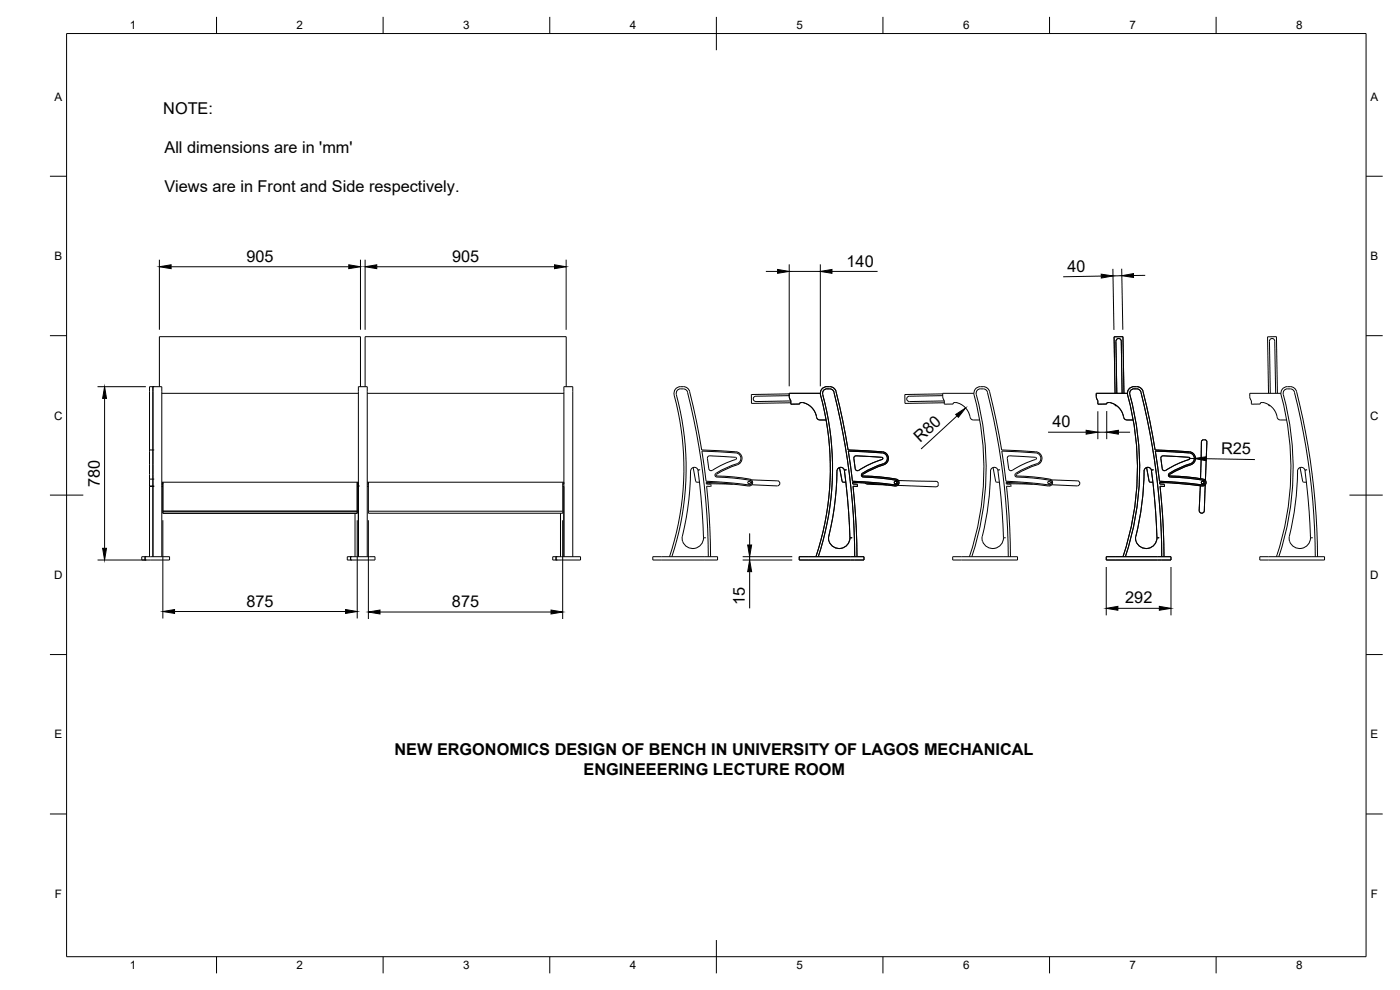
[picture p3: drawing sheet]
<svg xmlns="http://www.w3.org/2000/svg" width="420mm" height="297mm" viewBox="0 0 420 297" stroke-linecap="round" stroke-linejoin="round" font-family="sans-serif">
<!-- layer: Visible -->
<g fill="none" stroke="#000" stroke-width=".3">
<path d="M45.9 117.5v17.5M45.9 116v1.5M45.9 117.5v49.5v-21M45.9 116h.1M47.8 116v-15h60.4v15M48.6 118h58.9M109.6 116v-15h60.3v15M110.2 118h59M202.3 118.5a83.4 83.4 0 0 1-1.4 48.5M203 118.4a84.4 84.4 0 0 1-1.4 48.6M204.3 116l1.6 .2 .9 .9 2.2 9.1 1.6 8.8 10.2 .5a2.1 2.1 0 0 1 1.9 2.3 2.1 2.1 0 0 1-2.2 1.9l-2.4 1-3 1.5-.2 .4 .3 .2M204.3 116.7l1.4 .2 .7 .8"/>
<path d="M204.3 116a2 2 0 0 0-2 2.5M204.3 116.7a1.34 1.34 0 0 0-1.3 1.7M206.3 117.7a206.1 206.1 0 0 1 6.3 49.3M226.9 118.9a.79 .79 0 0 0-.8 .8 .79 .79 0 0 0 .8 .8M236.9 118.7l-10.1 .2M236.9 118.2l-11.4 .2v2.6l11.8-.2M246.2 118h-9.3v1.3l.5 .9M246.9 118.4a84.4 84.4 0 0 1-1.3 48.6M250.3 117.7a206.1 206.1 0 0 1 6.2 49.3M250.3 117.7a1.74 1.74 0 0 0-2-1.2 1.74 1.74 0 0 0-1.4 1.9M250.9 117.5l2 8.7 1.6 8.8 10.3 .5a2.1 2.1 0 0 1 1.8 2.3 2.1 2.1 0 0 1-2.2 1.9l-3.1 1.3-2.2 1.3M250.9 117.5a2.41 2.41 0 0 0-2.8-1.6 2.41 2.41 0 0 0-1.8 2.6 83.5 83.5 0 0 1-1.4 48.5"/>
<path d="M282.9 118.7l-10 .2a.79 .79 0 0 0-.8 .8 .79 .79 0 0 0 .8 .8l10.5-.2M282.9 118.2l-11.4 .2 .1 2.6 11.8-.2M292.2 118h-9.3l.1 1.3 .4 .9M295 116a2.12 2.12 0 0 0-2.7 2.5 83.5 83.5 0 0 1-1.4 48.5M295 116.7a1.49 1.49 0 0 0-2 1.7 84.2 84.2 0 0 1-1.3 48.6M295.1 116l1.2 .4 .7 1.1 2 8.7 1.6 8.8 10.3 .5a2.01 2.01 0 0 1 1.8 1.8 2.01 2.01 0 0 1-1.4 2.2l-4.7 1.9-1.5 .9-.2 .3 .3 .2M295.1 116.7l.9 .4 .4 .6M296.3 117.7a204.7 204.7 0 0 1 6.3 49.3M334.6 118l-.3-16.9 2.7-.1 .3 17M334.9 102.4l.3 15.6M334.9 102.4a.79 .79 0 0 1 .8-.8 .79 .79 0 0 1 .8 .8l.3 15.6M338.3 118h-9.3v1.3l.5 .9"/>
<path d="M342.4 117.7a206.1 206.1 0 0 1 6.3 49.3M342.4 117.7a1.72 1.72 0 0 0-2-1.1 1.72 1.72 0 0 0-1.3 1.8 84.2 84.2 0 0 1-1.4 48.6M343 117.5l2.1 8.7 1.6 8.8 10.2 .5a2.1 2.1 0 0 1 1.9 2.3 2.1 2.1 0 0 1-2.2 1.9l-2.4 1-3 1.5-.2 .4 .2 .2M343.1 117.5a2.4 2.4 0 0 0-2.8-1.6 2.4 2.4 0 0 0-1.9 2.6 83.5 83.5 0 0 1-1.4 48.5M380.7 118l-.3-16.9 2.7-.1 .3 17M381 102.4l.2 15.6M381 102.4a.79 .79 0 0 1 .8-.8 .79 .79 0 0 1 .8 .8l.2 15.6M384.4 118h-9.3v1.3l.5 .9v1.1l2.6-.1 .2-.4h.6M387.2 116a2.12 2.12 0 0 0-2.7 2.5 83.5 83.5 0 0 1-1.4 48.5M387.2 116.7a1.49 1.49 0 0 0-2.1 1.7 84.2 84.2 0 0 1-1.3 48.6M387.2 116l.9 .2 .9 .9a201.9 201.9 0 0 1 6.4 49.9M387.2 116.7l1 .4 .3 .6"/>
<path d="M388.5 117.7a204.7 204.7 0 0 1 6.2 49.3M44.9 135v8.7M44.9 135v-19h3.7v51M44.9 135h1M45.9 135v8.7M45.9 135h.1M212.5 137l.5-.2 3.9 .2 3.8 .2 .3 .3-.2 .4-3.2 1.2-4.3 2.1-.6-.5-.4-3.2zM237.3 120.2v1.1l2.7-.1 .2-.4h.6M237.3 120.3l-10.5 .2M240.8 120.8a5.6 5.6 0 0 1 4.4 4.7l.5 .5h2.2M256.9 136.8l7.7 .4 .4 .3-.3 .4M256.9 136.8l-.5 .2-.1 .5 .4 3.2 .6 .5 4.2-2.1 3.2-1.2"/>
<path d="M283.4 120.2v1.1l2.7-.1 .2-.4h.6M286.9 120.8a5.4 5.4 0 0 1 4.2 4.4M291.1 125.2a1.01 1.01 0 0 0 1 .8M292.1 126h1.9M310.7 137.2l-8.1-.3-.3 .6 .5 3.4 .7 .3 4.1-2.1 3.2-1.2M310.7 137.2l.3 .3-.2 .4M329.5 120.2v1.1l2.6-.1v-.3l.8-.1M332.9 120.8a5.6 5.6 0 0 1 4.4 4.7l.6 .5h2.2M334.7 121.5v.2h.4M349.1 136.8l7.7 .4M349.1 136.8l-.5 .2-.2 .5 .4 3.2 .6 .5 4.2-2.1 3.3-1.2M356.8 137.2l.3 .3-.2 .4"/>
<path d="M360.6 132.6l-.3 11M360.6 132.6a.84 .84 0 0 1 .8-.7 .84 .84 0 0 1 .8 .7l-.4 11.6M379 120.8a5.6 5.6 0 0 1 4.4 4.7l.5 .5h2.2M380.8 121.5v.2h.4M44.9 143.7v2.1M44.9 146v21M44.9 145.8v.2M44.9 146h1M44.9 143.7h1M44.9 145.8h1M45.9 143.7v2.1M45.9 145.8v.2"/>
<path d="M45.9 143.7h.1M45.9 145.8h.1M45.9 146h.1M48.6 144.7h58.9v1.1M48.6 145.2h.3v-.5v8.7M48.6 146h.3M48.9 153.4v.6h58.3v-.6M48.9 153.4h58.3M106.6 154v13M107.2 146h.3v21v-51h2.7v51M107.2 144.7v8.7M107.2 145.2h.3"/>
<path d="M107.5 145.8h.1M110.2 145.2h.4v-.5v8.7M110.2 144.7h59v.5h-.3M110.2 146h.4M110.6 153.4v.6h58.3v-.6M110.6 153.4h58.3M168.2 154v13M168.9 146h.3v21v-51h2.7v51M168.9 144.7v8.7M208 140.3l.8 4.1 .3 .3h.8M209.5 141.1l1.2 12.1 .4 8.2M209.5 141.1a1.13 1.13 0 0 0-1.2-.9 1.13 1.13 0 0 0-1 1.1 95.9 95.9 0 0 1-2.6 20.4l.2 .7"/>
<path d="M210.1 140.9l-.6 .2M212.1 144.7l.6 .4 7.2 .2M214.9 142a.62 .62 0 0 0-.3 .6 .62 .62 0 0 0 .6 .5l4.9 .3 4.9 .7M214.9 142l2.3-1.3 3.2-1.3a1.76 1.76 0 0 0 1.9-1.5 1.76 1.76 0 0 0-1.4-2l-10.2-.6 1.2 9.1 12.7 1.1M215.2 142.8l4.9 .3 4.9 .6a1.05 1.05 0 0 1 .9 1.3 1.05 1.05 0 0 1-1.2 .8M224.6 145.5h.1M224.7 145.8l-12.8-1.1 .1 .5 1.2 .1 .2 .5-1.3 .1 .7 8.4 .5 12.7M225 144.1h.1M225 144.1a.73 .73 0 0 1 .5 .8 .73 .73 0 0 1-.9 .6M225.5 144l7.9 .3a.77 .77 0 0 1 .6 .8 .77 .77 0 0 1-.6 .7l-7.8-.4M251.9 140.3l.8 4.1M252.8 144.4l.3 .3h.8"/>
<path d="M253.4 141.1a1.13 1.13 0 0 0-1.2-.9 1.13 1.13 0 0 0-1 1.1 94.3 94.3 0 0 1-2.6 20.4 3.2 3.2 0 0 0 3.4 2.9 3.2 3.2 0 0 0 3.1-3.3M254.1 140.9l-.7 .2 1.3 12.1 .4 8.2M257.2 145.3l-1.3-.1v-.5l12.7 1.1M257.2 145.3l.1 .6h-1.3l1 12.7 .2 8.4M259 142.2l-.1 .4 .2 .2M259.1 142.8l5 .3 4.9 .6a1.05 1.05 0 0 1 .8 1.3 1.05 1.05 0 0 1-1.2 .8M259.7 144.9l.5 .4M260.2 145.3l5.9 .2M268.6 145.5h.1M268.9 144.1l-4.9-.7-4.9-.3a.62 .62 0 0 1-.6-.5 .62 .62 0 0 1 .4-.6l3.1-1.7 2.4-.9a1.76 1.76 0 0 0 1.9-1.5 1.76 1.76 0 0 0-1.5-2l-10.2-.6 1.2 9.1 12.8 1.1M268.9 144.1h.1M268.9 144.1a.73 .73 0 0 1 .6 .8 .73 .73 0 0 1-.9 .6"/>
<path d="M269.6 144.2l11.3 .2a.83 .83 0 0 1 .7 .9 .83 .83 0 0 1-.7 .8l-11.5-.5M298 140.3l.8 4.1 .3 .3h.8M299.5 141.1a1.13 1.13 0 0 0-1.2-.9 1.13 1.13 0 0 0-1 1.1l-.7 9.9-1.8 9.7M300.1 140.9l-.6 .2 1.2 12.1 .5 8.2M302.1 144.7l.6 .4 7.2 .2M303.4 145.4l-.1 .5h-1.2l.7 8.4 .5 12.7M303.4 145.4l-1.4-.2-.1-.5 12.8 1.1M305.2 143.1l4.9 .3 4.9 .7M305.2 142.8l4.9 .3 5 .6a1.05 1.05 0 0 1 .8 1.3 1.05 1.05 0 0 1-1.2 .8M305.2 143.1a.61 .61 0 0 1-.6-.4 .61 .61 0 0 1 .3-.7 27 27 0 0 1 6.4-2.9 1.66 1.66 0 0 0 1.1-1.7 1.66 1.66 0 0 0-1.5-1.5l-10.2-.6 1.2 9.1 12.8 1.1M314.7 145.5h.1M315 144.1h.1"/>
<path d="M315 144.1a.73 .73 0 0 1 .6 .8 .73 .73 0 0 1-.9 .6M315.5 144l8 .3a.77 .77 0 0 1 .6 .8 .77 .77 0 0 1-.7 .7l-7.7-.4M344.1 140.3l.8 4.1 .3 .3h.8M345.5 141.1l1.3 12.1 .4 8.2M345.6 141.1a1.13 1.13 0 0 0-1.3-.9 1.13 1.13 0 0 0-1 1.1l-.6 9.9-1.8 9.7M346.2 140.9l-.7 .2M351.2 142.8l5 .3 4.9 .6a1.05 1.05 0 0 1 .9 1.3 1.05 1.05 0 0 1-1.2 .8M360.7 145.5h.1M360.8 145.8l-12.8-1.1 .1 .5 1.2 .1 .2 .5-1.4 .1 .8 8.4 .4 12.7M361 144.1l-4.8-.7-5-.3a.62 .62 0 0 1-.5-.5 .62 .62 0 0 1 .3-.6l3.1-1.7 2.4-.9a1.76 1.76 0 0 0 1.9-1.5 1.76 1.76 0 0 0-1.4-2l-10.3-.6 1.3 9.1 12.7 1.1M361 144.1h.1M361.1 144.1a.73 .73 0 0 1 .5 .8 .73 .73 0 0 1-.8 .6"/>
<path d="M361.7 145.5l-.3 7.9a.77 .77 0 0 1-.8 .6 .77 .77 0 0 1-.7-.7l.3-7.5M390.2 140.3l.8 4.1 .3 .3h.8M391.6 141.1l1.3 12.1 .4 8.2M391.6 141.1a1.13 1.13 0 0 0-1.2-.9 1.13 1.13 0 0 0-1 1.1l-.6 9.9-1.8 9.7M392.3 140.9l-.7 .2M43.5 168h.1M43.5 167h.1M43.5 167h-1v1h1M43.5 167h7.4v1h-7.4M43.5 167v1M105.2 168h.1M105.2 167h.1"/>
<path d="M105.2 167h-1v1h1M105.2 167h7.3v1h-7.3M105.2 167v1M166.9 168h.1M166.9 167h.1M166.9 167h-1v1h1M166.9 167h7.3v1h-7.3M166.9 167v1M195.9 167h19.4v1h-19.4zM211.1 161.3a3.2 3.2 0 0 1-2.6 3.2 3.2 3.2 0 0 1-3.6-2.1M211.8 161.3l-.7 .1M239.9 167h19.4v1h-19.4z"/>
<path d="M255.8 161.3l-.7 .1M285.9 167h19.5v1h-19.5zM294.8 160.9a3.2 3.2 0 0 0 2.9 3.7 3.2 3.2 0 0 0 3.5-3.3M301.8 161.3l-.6 .1M332 167h19.4v1h-19.4zM340.9 160.9a3.2 3.2 0 0 0 2.9 3.7 3.2 3.2 0 0 0 3.4-3.3M347.9 161.3l-.7 .1M378.1 167h19.4v1h-19.4zM387 160.9v1.5M393.3 161.3a3.2 3.2 0 0 1-2.7 3.2 3.2 3.2 0 0 1-3.6-2.1M394 161.3l-.7 .1"/>
<circle cx="224.8" cy="144.8" r=".39"/>
<circle cx="268.8" cy="144.8" r=".39"/>
<circle cx="314.8" cy="144.8" r=".39"/>
<circle cx="360.9" cy="144.8" r=".39"/>
</g>
<!-- layer: Border -->
<g fill="none" stroke="#000" stroke-width=".3">
<path d="M20 10.1h390v276.9h-390zM65 5.1v5M115 5.1v5M165 5.1v5M215 5.1v10M265 5.1v5M315 5.1v5M365 5.1v5M15 52.9h5M410 52.9h5M15 100.7h5M410 100.7h5"/>
<path d="M15 148.6h10M405 148.6h10M15 196.4h5M410 196.4h5M15 244.2h5M410 244.2h5M65 287v5M115 287v5M165 287v5M215 282.1v9.9M265 287v5M315 287v5"/>
<path d="M365 287v5"/>
</g>
<!-- layer: Dimensions -->
<g fill="none" stroke="#000" stroke-width=".3">
<path d="M47.8 77.9v21M108.2 77.9v21M109.6 77.9v21M169.9 77.9v21M236.9 79.3v36.6M246.2 79.3v36.6M51.4 80h53.3M113.1 80h53.3M229.8 81.4h3.6M236.9 81.4h9.3M249.7 81.4h13.7M330.5 82.8l-11.4 .2"/>
<path d="M334 80.7l.3 18.3M336.6 80.6l.4 18.3M336.7 82.7l-2.7 .1M343.7 82.6l-3.5 .1M29.3 116h14.5M31.4 119.5v45M287.2 124.8l-10.8 9.9M314.5 129.7h11.5M329.5 123.4v8.4M329.5 129.7h2.6M332.1 123.3v8.5M335.6 129.7h3.6"/>
<path d="M356.8 137.5l1.6 .1M361.9 137.6l14.7 .3M48.9 156.1v29.5M107.2 156.1v29.5M110.6 156.1v29.6M168.9 156.1v29.6M29.3 168h14.5M222.9 168h14.9M222.9 167h14.9M225 160v3.5M225 167v1M225 171.5v11"/>
<path d="M332 170.1v14.5M351.4 170.1v14.5M52.4 183.5h51.3M114 183.6h51.4M335.5 182.5h12.4"/>
</g>
<g fill="#000" stroke="#000" stroke-width=".3">
<path d="M47.8 80l3.6-.6v1.2zM104.7 79.4l3.5 .6-3.5 .6zM109.6 80l3.5-.6v1.2zM166.4 79.4l3.5 .6-3.5 .6zM233.4 80.8l3.5 .6-3.5 .6zM246.2 81.4l3.5-.6v1.2zM330.5 82.3l3.5 .5-3.5 .6zM336.7 82.7l3.5-.6v1.2zM31.4 116l.6 3.5h-1.2zM286.8 124.4l3-2-2.2 2.8zM326 129.1l3.5 .6-3.5 .6zM332.1 129.7l3.5-.6v1.2z"/>
<path d="M358.4 137.6l3.5-.5v1.1zM30.8 164.5h1.2l-.6 3.5zM224.4 163.5h1.2l-.6 3.5zM225 168l.6 3.5h-1.2zM48.9 183.5l3.5-.6v1.2zM103.7 182.9l3.5 .6-3.5 .6zM110.6 183.6l3.4-.6v1.2zM165.4 183l3.5 .6-3.5 .6zM332 182.5l3.5-.6v1.2zM347.9 181.9l3.5 .6-3.5 .6z"/>
</g>
<g font-size="4.9">
<text x="49" y="34.3">NOTE:</text>
<text x="49.4" y="46">All dimensions are in 'mm'</text>
<text x="49.3" y="57.7">Views are in Front and Side respectively.</text>
<text x="73.9" y="78.6">905</text>
<text x="135.7" y="78.6">905</text>
<text x="254.1" y="80">140</text>
<text x="320.4" y="81.6" transform="rotate(-1 320.4 81.6)">40</text>
<text x="315.9" y="128.2">40</text>
<text x="276.2" y="132.9" transform="rotate(-43 276.2 132.9)">R80</text>
<text x="366.5" y="136.3" transform="rotate(1 366.5 136.3)">R25</text>
<text x="29.9" y="146.1" transform="rotate(-90 29.9 146.1)">780</text>
<text x="74" y="182">875</text>
<text x="135.6" y="182.2">875</text>
<text x="223.5" y="181.7" transform="rotate(-90 223.5 181.7)">15</text>
<text x="337.7" y="181.1">292</text>
<text x="118.4" y="226.5">NEW ERGONOMICS DESIGN OF BENCH IN UNIVERSITY OF LAGOS MECHANICAL</text>
<text x="175.1" y="232.4">ENGINEEERING LECTURE ROOM</text>
</g>
<g font-size="3.5">
<text x="39" y="8.8">1</text>
<text x="89" y="8.8">2</text>
<text x="139" y="8.8">3</text>
<text x="189" y="8.8">4</text>
<text x="239" y="8.8">5</text>
<text x="289" y="8.8">6</text>
<text x="339" y="8.8">7</text>
<text x="389" y="8.8">8</text>
<text x="16.3" y="30.2">A</text>
<text x="411.3" y="30.2">A</text>
<text x="16.3" y="78">B</text>
<text x="411.3" y="78">B</text>
<text x="16.2" y="125.9">C</text>
<text x="411.2" y="125.9">C</text>
<text x="16.2" y="173.7">D</text>
<text x="411.2" y="173.7">D</text>
<text x="16.3" y="221.6">E</text>
<text x="411.3" y="221.6">E</text>
<text x="16.4" y="269.4">F</text>
<text x="411.4" y="269.4">F</text>
<text x="39" y="290.8">1</text>
<text x="89" y="290.8">2</text>
<text x="139" y="290.8">3</text>
<text x="189" y="290.8">4</text>
<text x="239" y="290.8">5</text>
<text x="289" y="290.8">6</text>
<text x="339" y="290.8">7</text>
<text x="389" y="290.8">8</text>
</g>
</svg>
